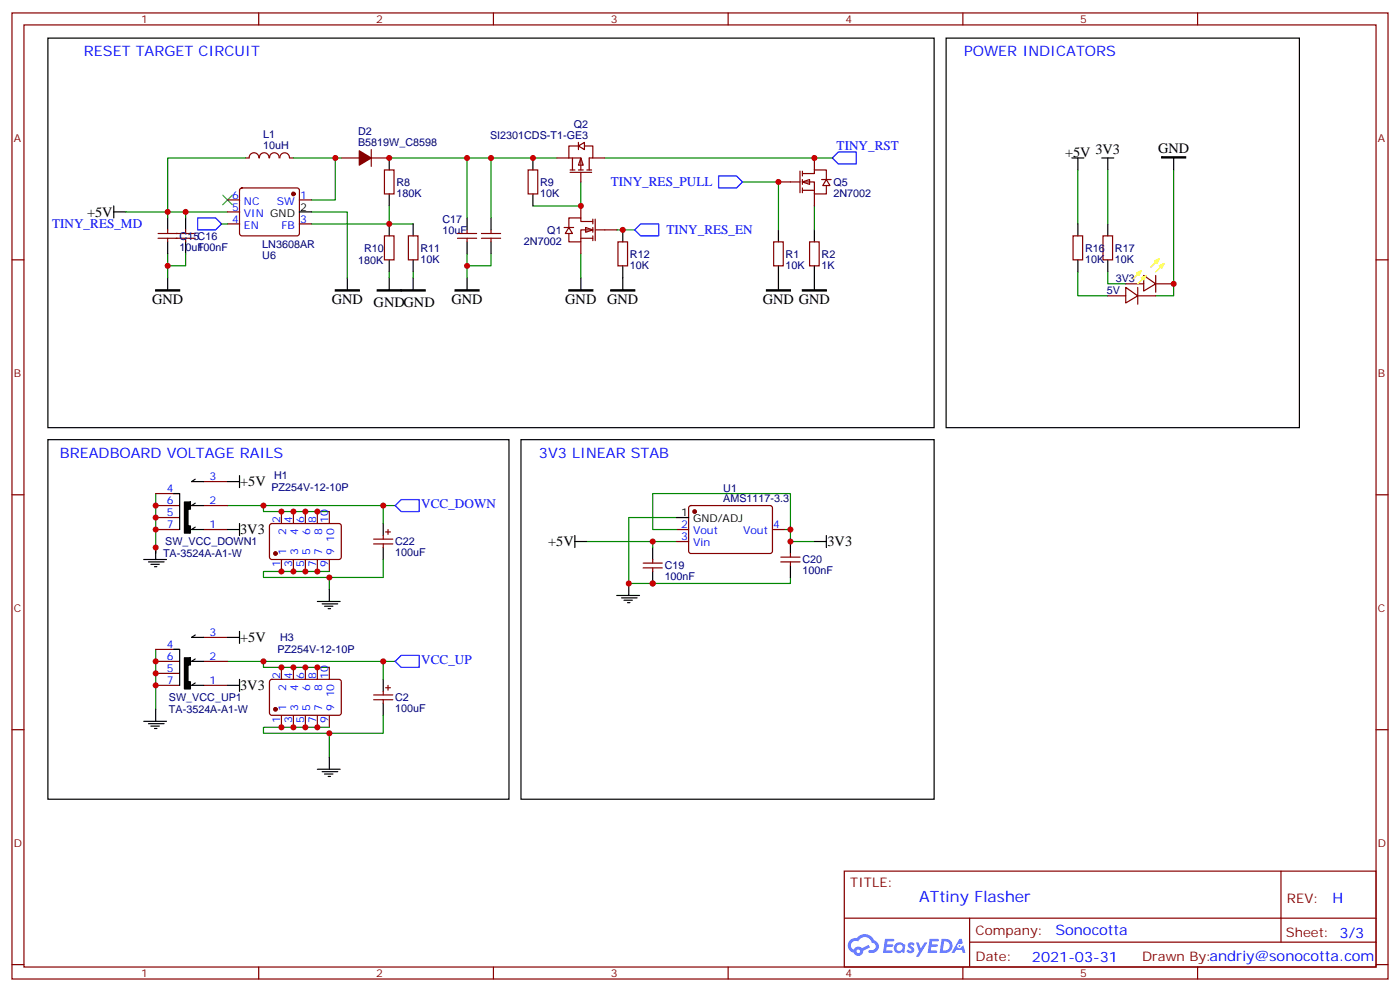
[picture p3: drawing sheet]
<svg xmlns="http://www.w3.org/2000/svg" width="412mm" height="292mm" viewBox="0 0 412 292" stroke-linecap="round" stroke-linejoin="round" font-family="sans-serif">
<g fill="none" stroke="#870000" stroke-width=".35">
<path d="M3.5 3.8h405.4v284.3h-405.4zM7.1 7.3h398.2v277.3h-398.2zM76.2 3.8v3.5M145.3 3.8v3.5M214.5 3.8v3.5M283.6 3.8v3.5M352.8 3.8v3.5M3.5 76.5h3.6M405.3 76.5h3.6M3.5 145.6h3.6M405.3 145.6h3.6M3.5 214.8h3.6"/>
<path d="M405.3 214.8h3.6M248.7 256.4h156.6v28.2h-156.6zM377.3 256.4v20.9M248.7 270.2h156.5M285.6 277.3h119.6M285.6 270.2v14.2M3.5 283.9h3.6M76.2 284.6v3.5M145.3 284.6v3.5M214.5 284.6v3.5M283.6 284.6v3.5M352.8 284.6v3.5"/>
<path d="M405.3 283.9h3.6"/>
</g>
<g fill="#5487ff">
<path d="M267.7 277.6a1.22 1.22 0 0 1 1.7 .2l-.4 .6a.47 .47 0 0 0-.3-.4 .47 .47 0 0 0-.5 .2l.1 .2a1.14 1.14 0 0 1 .8 1.8 1.14 1.14 0 0 1-1.9 0l-.2-.2 .5-.6 .7 .5a.29 .29 0 0 0 .3-.3 .29 .29 0 0 0-.2-.3 1.04 1.04 0 0 1-.6-1.7z"/>
<path d="M260.7 276.3h2.4l.3 .2-.2 .5-1.8 .1-.1 .8h1.5l.3 .4-.3 .4h-1.6l-.2 1.1h1.7l.2 .3-.2 .3-2.6 .1z"/>
<path d="M273.8 276.3h2.4l.3 .2-.1 .5-1.8 .1-.2 .8h1.6l.3 .4-.4 .4h-1.6l-.1 1.1h1.7l.2 .3-.2 .3-2.6 .1z"/>
<path d="M282.6 276.3h.7l.3 1.3-.6 .3a.69 .69 0 0 0-1 .3 .69 .69 0 0 0 .4 .9 .69 .69 0 0 0 .9-.6l.5-.2 .6 2.2h-.8l-.2-.9h-1.8l-.5 .9h-.8z"/>
<path d="M269.8 277.4h.8l.6 1.8 1.1-1.8h.9l-2.6 4.2h-.8l.9-1.5z"/>
<path d="M277.4 276.3l-.6 4.2h1.3a2.11 2.11 0 0 0 2.5-2.1 2.11 2.11 0 0 0-2.5-2.1zM278.1 277.1a1.39 1.39 0 0 1 1.7 1.4 1.39 1.39 0 0 1-1.8 1.3h-.3z"/>
<path d="M263.7 277.9a1.54 1.54 0 0 0-.1 2.2 1.54 1.54 0 0 0 2.2 .1l.6 .3 .3-2.3-.2-.3h-.4a1.49 1.49 0 0 0-2.4 0zM264 278.9a.94 .94 0 0 1 1.8 0 .94 .94 0 0 1-1.8 0z"/>
<path d="M250.4 276.7a2.18 2.18 0 0 0 1.1 3.7 1.44 1.44 0 0 0 1.6 .9 1.44 1.44 0 0 0 1.2-1.4l2-1.1-.5-.7-1.9 1a1.47 1.47 0 0 0-2.4 .4 1.39 1.39 0 0 1-.7-1.9 1.39 1.39 0 0 1 2-.5 2.12 2.12 0 0 1 2.2-1.3 2.12 2.12 0 0 1 1.9 1.7 1.14 1.14 0 0 1 1.1 1.4 1.14 1.14 0 0 1-1.7 .7 .43 .43 0 0 0-.5 .4 .43 .43 0 0 0 .4 .5 1.98 1.98 0 0 0 2.5-1.2 1.98 1.98 0 0 0-1.2-2.6 3.1 3.1 0 0 0-5.3-.6l-.9 .1zM252.3 280a.55 .55 0 0 1 1.1 0 .55 .55 0 0 1-1.1 0z"/>
<circle cx="282.6" cy="278.4" r=".26"/>
</g>
<g fill="none" stroke="#008700" stroke-width=".35">
<path d="M72.3 46.5h-22.9v17.6M86.4 46.5h12.4v12.3h-7.1M98.8 46.5h1.7M114.7 46.5h22.9v17.6M137.6 46.5h26.4M144.6 46.5v17.6M171.1 53.6v7h-14.1M178.2 46.5h67M218.7 53.6h10.6v14.1M317.5 50v15.9M326.3 50v15.9M345.7 50v37.1h-5.3"/>
<path d="M37 62.4h30M49.4 74.7v7.1M54.7 74.7v3.5h-5.3M54.7 62.4v1.7M91.7 62.4h10.6v19.4M114.7 60.6v5.3h-23M114.7 65.9h7M137.6 74.7v7.1M144.6 74.7v3.5h-7M171.1 74.7v7.1M181.7 67.7h5.3M239.9 60.6v7.1"/>
<path d="M114.7 80v1.8M121.7 80v1.8M317.5 80v7.1h8.8M326.3 80v3.5h5.3M172.9 159.4h26.4M192.3 159.4v1.7M199.3 152.3h-14.1v19.4h47.6v-1.7M231.1 155.9h1.7v3.5h7.1"/>
</g>
<g fill="none" stroke="#000" stroke-width=".35">
<path d="M114.7 46.5v3.5M114.7 57.1v3.5M157 46.5v3.5M157 57.1v3.5M315.7 46.5h3.6M317.5 46.5v3.5M324.6 46.5h3.5M326.3 46.5v3.5M345.7 46.5v3.5M33.5 62.4h3.5M33.5 60.6v3.5M49.4 64.1v3.6"/>
<path d="M49.4 71.2v3.5M54.7 64.1v3.6M54.7 71.2v3.5M114.7 65.9v3.5M114.7 76.5v3.5M121.7 65.9v3.5M121.7 76.5v3.5M137.6 64.1v3.6M137.6 71.2v3.5M144.6 64.1v3.6M144.6 71.2v3.5M183.4 67.7v3.5"/>
<path d="M183.4 78.2v7.1M229.3 67.7v3.5M229.3 78.2v7.1M239.9 67.7v3.5M239.9 78.2v7.1M317.5 65.9v3.5M317.5 76.5v3.5M326.3 65.9v3.5M326.3 76.5v3.5M49.4 81.8v3.5M102.3 81.8v3.5M114.7 81.8v3.5"/>
<path d="M121.7 81.8v3.5M137.6 81.8v3.5M171.1 81.8v3.5M169.3 159.4h3.6M169.3 157.6v3.5M232.8 159.4v3.5M239.9 159.4h3.5M243.4 157.6v3.5M181.7 175.3h6.7M183.1 176h4.6M183.8 176.7h2.5M184.9 177.4h.7"/>
<path d="M185.2 171.7v3.6M192.3 161.1v3.6M192.3 168.2v3.5M232.8 166.4v3.6"/>
</g>
<path d="M342.2 46.1h7v.4h-7zM45.9 85.3h7v.4h-7zM98.8 85.3h7v.4h-7zM111.1 85.3h7.1v.4h-7.1zM118.2 85.3h7v.4h-7zM134.1 85.3h7v.4h-7zM167.6 85.3h7v.4h-7zM179.9 85.3h7.1v.4h-7.1zM225.8 85.3h7v.4h-7zM236.4 85.3h7v.4h-7z" fill="#000" stroke="#000" stroke-width=".35"/>
<path d="M65.6 57.4l2.8 2.9M68.4 57.4l-2.8 2.9" fill="none" stroke="#3c3" stroke-width=".35"/>
<g fill="none" stroke="#870000" stroke-width=".35">
<path d="M72.3 46.5h1.1M73.4 46.5a1.41 1.41 0 0 1 1.4-1.5 1.41 1.41 0 0 1 1.4 1.5M76.4 46.5a1.41 1.41 0 0 1 1.4-1.5 1.41 1.41 0 0 1 1.4 1.5M79.4 46.5a1.41 1.41 0 0 1 1.4-1.5 1.41 1.41 0 0 1 1.4 1.5M82.4 46.5a1.41 1.41 0 0 1 1.5-1.5 1.41 1.41 0 0 1 1.4 1.5M85.4 46.5h1M100.5 46.5h5.3M109.4 44v5M109.4 46.5h5.3M113.2 50h2.9v7.1h-2.9zM155.6 50h2.8v7.1h-2.8zM46.6 70.1h10.9"/>
<path d="M46.6 68.7h10.9M49.4 67.7v1M49.4 70.1v1.1M54.7 67.7v1M54.7 70.1v1.1M113.2 69.4h2.9v7.1h-2.9zM120.3 69.4h2.8v7.1h-2.8zM134.8 70.1h5.6M134.8 68.7h5.6M137.6 67.7v1M137.6 70.1v1.1M141.8 70.1h5.7"/>
<path d="M141.8 68.7h5.7M144.6 67.7v1M144.6 70.1v1.1M182 71.2h2.9v7h-2.9zM227.9 71.2h2.8v7h-2.8zM238.5 71.2h2.8v7h-2.8zM316.1 69.4h2.8v7.1h-2.8zM324.9 69.4h2.8v7.1h-2.8zM326.3 87.1h5.3M331.6 84.6l3.5 2.5-3.5 2.1zM331.6 83.5h5.3M335.1 87.1h5.3"/>
<path d="M335.1 84.6v4.9M336.9 81.1l3.5 2.4-3.5 2.2zM340.4 83.5h5.3M340.4 81.1v4.9M189.4 167.1h5.7M189.4 165.7h5.7M192.3 164.7v1M192.3 167.1v1.1M230 165.4h5.7M230 164h5.7M232.8 162.9v1.1M232.8 165.4v1"/>
</g>
<path d="M105.8 44.4l3.6 2.1-3.6 2.1z" fill="#870000" stroke="#870000" stroke-width=".35"/>
<path d="M211.7 51.8h5.3l1.7 1.8-1.7 1.7h-5.3zM245.2 46.5l1.7-1.8h5.3v3.6h-5.3zM58.2 64.1h5.3l1.8 1.8-1.8 1.8h-5.3zM188.7 65.9h5.3v3.5h-5.3l-1.7-1.7z" fill="none" stroke="#00f" stroke-width=".35"/>
<path d="M336.2 79.7l-2.5 2.4M340.1 76.8l1.4-.7-.7 1.4zM341.5 78.2l1.4-.7-.7 1.5zM341.5 76.1l-2.5 2.5M342.9 77.5l-2.5 2.5M334.8 80.4l1.4-.7-.7 1.4zM336.2 81.8l1.4-.7-.7 1.4zM337.6 81.1l-2.5 2.4" fill="none" stroke="#ff0" stroke-width=".35"/>
<g fill="#fff" stroke="#870000" stroke-width=".35">
<path d="M172.5 67l2.1 .7-2.1 .7z"/>
<path d="M167.6 67l1 1.7h-2.1z"/>
</g>
<path d="M166.2 67h2.8M171.1 70.1h3.5M171.1 60.6v3.5M171.1 71.2v3.5M174.6 65.2h-3.5v-1.1h-3.5v2.9M174.6 67.7h-3.5v3.5h-3.5v-2.5M174.6 64.5v1.4M174.6 67v1.4M174.6 69.4v1.4M175.3 64.5v6.3M175.3 67.7h6.4" fill="none" stroke="#870000" stroke-width=".35"/>
<g fill="#fff" stroke="#870000" stroke-width=".35">
<path d="M236.4 53.6l2.1-.8v1.5z"/>
<path d="M243.4 52.8l1.1 1.8h-2.1z"/>
</g>
<path d="M229.3 53.6h6.4M235.7 50.4v6.3M236.4 51.1h3.5v-1.1h3.5v2.8M236.4 53.6h3.5v3.5h3.5v-2.5M236.4 56h3.5M236.4 50.4v1.4M236.4 52.8v1.5M236.4 55.3v1.4M239.9 46.5v3.5M239.9 57.1v3.5M242 52.8h2.8" fill="none" stroke="#870000" stroke-width=".35"/>
<path d="M171.1 46.5l.7 2.1h-1.4z" fill="#fff" stroke="#870000" stroke-width=".35"/>
<g fill="none" stroke="#870000" stroke-width=".35">
<path d="M67 58.8h3.6M70.8 55.5l.5-.2h16.2l.5 .2 .2 .5v12.7l-.2 .5-.5 .2h-16.2l-.5-.2-.2-.5v-12.7zM88.2 58.8h3.5M164 46.5h3.6M167.6 46.5h3.5v3.5M167.9 50.7h6.4M167.9 50h1.4M168.6 46.5v3.5M170.4 43l1.8-1.1v2.1zM170.4 43h-2.8v3.5M170.4 41.9v2.1M170.4 50h1.4"/>
<path d="M171.1 50.7v2.9M172.2 43h2.4v3.5h-1v3.5M172.9 50h1.4M174.6 46.5h3.6M67 65.9h3.6M67 62.4h3.6M88.2 65.9h3.5M45.9 155.9h7M45.9 148.8h7M45.9 145.3h7M45.9 152.3h7M60 155.9h7"/>
<path d="M60 148.8h7M60 141.7h7M79.6 154.3l.5-.2h20l.4 .7v9.4l-.7 .5-20-.1-.4-.6v-9.2zM82.9 150.6v3.5M86.4 150.6v3.5M90 150.6v3.5M93.5 150.6v3.5M97 150.6v3.5M110.1 158.7h5.6M112.9 157.6v1.1M113.6 156.6h1.4M114.3 155.9v1.4"/>
<path d="M199.3 155.9h3.5M199.3 159.4h3.5M203.1 149l.5-.2 23.5 .1 .4 .6v13l-.7 .4-23.5-.1-.5-.6v-12.7zM227.5 155.9h3.6M82.9 164.7v3.5M86.4 164.7v3.5M90 164.7v3.5M93.5 164.7v3.5M97 164.7v3.5M110.1 160.1h5.6M112.9 160.1v1M45.9 194.7h7"/>
<path d="M45.9 191.1h7M45.9 198.2h7M60 194.7h7M60 187.6h7M82.9 196.4v3.6M86.4 196.4v3.6M90 196.4v3.6M93.5 196.4v3.6M97 196.4v3.6M45.9 201.7h7M60 201.7h7M79.6 200.2l.5-.2h20l.4 .7v9.4l-.7 .4h-20l-.4-.7v-9.1z"/>
<path d="M82.9 210.5v3.6M86.4 210.5v3.6M90 210.5v3.6M93.5 210.5v3.6M97 210.5v3.6M110.1 204.5h5.6M110.1 206h5.6M112.9 203.5v1M112.9 206v1M113.6 202.4h1.4M114.3 201.7v1.4"/>
</g>
<g fill="#870000" stroke="#870000" stroke-width=".35">
<circle cx="204.6" cy="150.6" r=".53"/>
<circle cx="81.1" cy="208.8" r=".53"/>
<circle cx="81.1" cy="162.9" r=".53"/>
<circle cx="86.4" cy="57.1" r=".53"/>
</g>
<g fill="none" stroke="#000" stroke-width=".35">
<path d="M14.1 11.2h261.1v114.7h-261.1zM278.7 11.2h104.1v114.7h-104.1zM88.2 62.4h3.5M14.1 129.4h135.8v105.8h-135.8zM70.6 140v3.5M153.5 129.4h121.7v105.8h-121.7zM51.2 145.3h1.7v10.6M57.5 141l-1.1 .7h3.6M57.5 148.1l-1.1 .7h3.6M57.5 155.2l-1.1 .7h3.6M67 141.7h3.6M67 155.9h3.6"/>
<path d="M70.6 154.1v3.5M112.9 154.1v3.5M199.3 152.3h3.5M42.3 164.7h6.7M43.7 165.4h4.6M44.4 166.1h2.5M45.5 166.8h.7M45.9 161.1v3.6M93.5 177h6.7M94.9 177.7h4.6M95.6 178.4h2.5M96.7 179.1h.7"/>
<path d="M97 173.5v3.5M112.9 161.1v3.6M51.2 191.1h1.7v10.6M57.5 186.9l-1.1 .7h3.6M57.5 194l-1.1 .7h3.6M67 187.6h3.6M70.6 185.8v3.6M70.6 200v3.5M112.9 200v3.5M42.3 212.3h6.7M43.7 213h4.6M44.4 213.7h2.5"/>
<path d="M45.5 214.4h.7M45.9 208.8v3.5M57.5 201l-1.1 .7h3.6M67 201.7h3.6M112.9 207v3.5M93.5 226.4h6.7M94.9 227.1h4.6M95.6 227.8h2.5M96.7 228.5h.7M97 222.9v3.5"/>
</g>
<g fill="none" stroke="#008700" stroke-width=".35">
<path d="M65.3 65.9h1.7M45.9 145.3v17.6M67 148.8h45.9M77.6 148.8v1.8h19.4M116.4 148.8h-3.5v5.3M199.3 155.9h-7v-10.6h40.5v10.6M97 168.2h-19.4v1.8h19.4v3.5M112.9 164.7v5.3h-15.9M45.9 191.1v17.7M67 194.7h45.9M77.6 194.7v1.7h19.4M116.4 194.7h-3.5v5.3"/>
<path d="M97 214.1h-19.4v1.7h19.4v7.1M112.9 210.5v5.3h-15.9"/>
</g>
<path d="M54.3 147.7h1.8v2.2h-.7v4.9h.7v2.1h-1.8zM54.3 193.6h1.8v2.1h-.7v5h.7v2.1h-1.8z" fill="#000" stroke="#000" stroke-width=".35"/>
<path d="M116.4 148.8l1.8-1.8h5.3v3.6h-5.3zM116.4 194.7l1.8-1.8h5.3v3.5h-5.3z" fill="none" stroke="#00f" stroke-width=".35"/>
<g fill="#c00">
<circle cx="49.4" cy="62.4" r=".88"/>
<circle cx="98.8" cy="46.5" r=".88"/>
<circle cx="114.7" cy="65.9" r=".88"/>
<circle cx="114.7" cy="46.5" r=".88"/>
<circle cx="137.6" cy="46.5" r=".88"/>
<circle cx="157" cy="46.5" r=".88"/>
<circle cx="183.4" cy="67.7" r=".88"/>
<circle cx="54.7" cy="62.4" r=".88"/>
<circle cx="49.4" cy="78.2" r=".88"/>
<circle cx="137.6" cy="78.2" r=".88"/>
<circle cx="144.6" cy="46.5" r=".88"/>
<circle cx="192.3" cy="159.4" r=".88"/>
<circle cx="232.8" cy="159.4" r=".88"/>
<circle cx="345.7" cy="83.5" r=".88"/>
<circle cx="171.1" cy="60.6" r=".88"/>
<circle cx="239.9" cy="46.5" r=".88"/>
<circle cx="229.3" cy="53.6" r=".88"/>
<circle cx="192.3" cy="171.7" r=".88"/>
<circle cx="185.2" cy="171.7" r=".88"/>
<circle cx="45.9" cy="161.1" r=".88"/>
<circle cx="45.9" cy="148.8" r=".88"/>
<circle cx="45.9" cy="152.3" r=".88"/>
<circle cx="45.9" cy="155.9" r=".88"/>
<circle cx="45.9" cy="194.7" r=".88"/>
<circle cx="45.9" cy="198.2" r=".88"/>
<circle cx="45.9" cy="201.7" r=".88"/>
<circle cx="77.6" cy="194.7" r=".88"/>
<circle cx="112.9" cy="194.7" r=".88"/>
<circle cx="77.6" cy="148.8" r=".88"/>
<circle cx="112.9" cy="148.8" r=".88"/>
<circle cx="82.9" cy="150.6" r=".88"/>
<circle cx="86.4" cy="150.6" r=".88"/>
<circle cx="90" cy="150.6" r=".88"/>
<circle cx="93.5" cy="150.6" r=".88"/>
<circle cx="93.5" cy="168.2" r=".88"/>
<circle cx="90" cy="168.2" r=".88"/>
<circle cx="86.4" cy="168.2" r=".88"/>
<circle cx="82.9" cy="168.2" r=".88"/>
<circle cx="82.9" cy="196.4" r=".88"/>
<circle cx="86.4" cy="196.4" r=".88"/>
<circle cx="90" cy="196.4" r=".88"/>
<circle cx="93.5" cy="196.4" r=".88"/>
<circle cx="93.5" cy="214.1" r=".88"/>
<circle cx="90" cy="214.1" r=".88"/>
<circle cx="86.4" cy="214.1" r=".88"/>
<circle cx="82.9" cy="214.1" r=".88"/>
<circle cx="97" cy="170" r=".88"/>
<circle cx="97" cy="215.8" r=".88"/>
<circle cx="232.8" cy="155.9" r=".88"/>
</g>
<text font-size="4.6" fill="#00f" x="270.8" y="265.4">ATtiny Flasher</text>
<g font-size="4.2" fill="#00f">
<text x="24.7" y="16.5">RESET TARGET CIRCUIT</text>
<text x="284" y="16.5">POWER INDICATORS</text>
<text x="17.6" y="134.7">BREADBOARD VOLTAGE RAILS</text>
<text x="158.7" y="134.7">3V3 LINEAR STAB</text>
<text x="392.5" y="265.7">H</text>
<text x="310.9" y="275.2">Sonocotta</text>
<text x="304" y="283">2021-03-31</text>
</g>
<g font-size="4.2">
<text x="313.7" y="46.1">+5V 3V3</text>
<text x="341.1" y="45">GND</text>
<text x="25.6" y="63.8">+5V</text>
<text x="44.8" y="89.5">GND</text>
<text x="97.7" y="89.5">GND</text>
<text x="133" y="89.5">GND</text>
<text x="166.5" y="89.5">GND</text>
<text x="178.9" y="89.5">GND</text>
<text x="224.7" y="89.5">GND GND</text>
<text x="110.1" y="90.2">GNDGND</text>
<text x="70.7" y="143.1">+5V</text>
<text x="70.7" y="157.2">3V3</text>
<text x="161.5" y="160.8">+5V</text>
<text x="243.7" y="160.8">3V3</text>
<text x="70.7" y="189">+5V</text>
<text x="70.7" y="203.1">3V3</text>
</g>
<g font-size="3.9" fill="#00f">
<text x="246.5" y="44.3">TINY_RST</text>
<text x="179.9" y="54.8">TINY_RES_PULL</text>
<text x="15.4" y="67.1">TINY_RES_MD</text>
<text x="196.3" y="68.9">TINY_RES_EN</text>
<text x="124.1" y="149.5">VCC_DOWN</text>
<text x="124.1" y="195.4">VCC_UP</text>
</g>
<g font-size="3.9" fill="#800">
<text x="250.5" y="261">TITLE:</text>
<text x="379.1" y="265.7">REV:</text>
<text x="287.4" y="275.2">Company:</text>
<text x="378.7" y="275.8">Sheet: 3/3</text>
<text x="287.4" y="282.9">Date:</text>
<text x="336.4" y="282.9">Drawn By:andriy@sonocotta.com</text>
</g>
<g font-size="3.2" fill="#800">
<text x="41.6" y="6.8">1</text>
<text x="110.8" y="6.8">2</text>
<text x="179.9" y="6.8">3</text>
<text x="249.1" y="6.8">4</text>
<text x="318.2" y="6.8">5</text>
<text x="4.1" y="41.9">A</text>
<text x="405.9" y="41.9">A</text>
<text x="4.1" y="111.1">B</text>
<text x="405.9" y="111.1">B</text>
<text x="4.1" y="180.2">C</text>
<text x="405.9" y="180.2">C</text>
<text x="4.1" y="249.3">D</text>
<text x="405.9" y="249.3">D</text>
<text x="41.6" y="287.6">1</text>
<text x="110.8" y="287.6">2</text>
<text x="179.9" y="287.6">3</text>
<text x="249.1" y="287.6">4</text>
<text x="318.2" y="287.6">5</text>
</g>
<g font-size="3.2" fill="#000080">
<text x="77.5" y="40.7">L1</text>
<text x="105.5" y="39.8">D2</text>
<text x="144.4" y="40.9">SI2301CDS-T1-GE3</text>
<text x="169.1" y="37.6">Q2</text>
<text x="77.5" y="43.9">10uH</text>
<text x="105.5" y="43">B5819W_C8598</text>
<text x="116.8" y="57.9">180K</text>
<text x="116.8" y="54.7">R8</text>
<text x="159.1" y="57.9">10K</text>
<text x="159.1" y="54.7">R9</text>
<text x="245.5" y="58">2N7002</text>
<text x="245.5" y="54.7">Q5</text>
<text x="130.3" y="65.6">C17</text>
<text x="52.9" y="70.6">C15C16</text>
<text x="130.3" y="68.8">10uF</text>
<text x="161.2" y="68.8">Q1</text>
<text x="52.9" y="73.8">10uF</text>
<text x="58.2" y="73.8">100nF</text>
<text x="77.3" y="73">LN3608AR</text>
<text x="77.3" y="76.2">U6</text>
<text x="105.5" y="77.6">180K</text>
<text x="107.3" y="74.1">R10</text>
<text x="123.8" y="77.3">10K</text>
<text x="123.8" y="74.1">R11</text>
<text x="154.3" y="72.1">2N7002</text>
<text x="185.6" y="75.9">R12</text>
<text x="231.4" y="75.9">R1</text>
<text x="242" y="75.8">R2</text>
<text x="319.6" y="77.3">10K</text>
<text x="319.6" y="74.1">R16</text>
<text x="328.4" y="77.3">10K</text>
<text x="328.4" y="74.1">R17</text>
<text x="185.6" y="79.1">10K</text>
<text x="231.4" y="79.1">10K</text>
<text x="242" y="79.1">1K</text>
<text x="328.7" y="82.9">3V3</text>
<text x="326" y="86.5">5V</text>
<text x="80.7" y="141.1">H1</text>
<text x="79.9" y="144.6">PZ254V-12-10P</text>
<text x="213.1" y="147.6">AMS1117-3.3</text>
<text x="213.1" y="144.7">U1</text>
<text x="48.7" y="160.5">SW_VCC_DOWN1</text>
<text x="116.4" y="160.5">C22</text>
<text x="48" y="164">TA-3524A-A1-W</text>
<text x="116.4" y="163.7">100uF</text>
<text x="195.8" y="167.5">C19</text>
<text x="236.4" y="165.8">C20</text>
<text x="195.8" y="170.8">100nF</text>
<text x="236.4" y="169">100nF</text>
<text x="82.5" y="188.7">H3</text>
<text x="81.7" y="192.2">PZ254V-12-10P</text>
<text x="49.8" y="206.3">SW_VCC_UP1</text>
<text x="49.8" y="209.8">TA-3524A-A1-W</text>
<text x="116.4" y="209.6">100uF</text>
<text x="116.4" y="206.4">C2</text>
</g>
<g font-size="3.2" fill="#00f">
<text x="68.4" y="58.5">6</text>
<text x="88.4" y="58.5">1</text>
<text x="68.4" y="65.5">4</text>
<text x="68.4" y="62">5</text>
<text x="71.9" y="63.8">VIN GND</text>
<text x="71.9" y="60.3">NC</text>
<text x="81.6" y="60.3">SW</text>
<text x="88.4" y="65.5">3</text>
<text x="71.9" y="67.3">EN</text>
<text x="82.9" y="67.3">FB</text>
<text x="61.7" y="141.4">3</text>
<text x="49.1" y="144.9">4</text>
<text x="49.1" y="148.4">6</text>
<text x="61.7" y="148.4">2</text>
<text x="49.1" y="155.5">7</text>
<text x="49.1" y="152">5</text>
<text x="61.7" y="155.5">1</text>
<text x="82.5" y="153.9" transform="rotate(-90 82.5 153.9)">2</text>
<text x="86.1" y="153.9" transform="rotate(-90 86.1 153.9)">4</text>
<text x="89.6" y="153.9" transform="rotate(-90 89.6 153.9)">6</text>
<text x="93.1" y="153.9" transform="rotate(-90 93.1 153.9)">8</text>
<text x="96.7" y="153.9" transform="rotate(-90 96.7 153.9)">10</text>
<text x="200.7" y="155.5">2</text>
<text x="227.7" y="155.5">4</text>
<text x="84.3" y="157.4" transform="rotate(-90 84.3 157.4)">2</text>
<text x="87.8" y="157.4" transform="rotate(-90 87.8 157.4)">4</text>
<text x="91.4" y="157.4" transform="rotate(-90 91.4 157.4)">6</text>
<text x="94.9" y="157.4" transform="rotate(-90 94.9 157.4)">8</text>
<text x="98.4" y="159.4" transform="rotate(-90 98.4 159.4)">10</text>
<text x="200.7" y="159">3</text>
<text x="204.2" y="157.3">Vout</text>
<text x="204.2" y="160.8">Vin</text>
<text x="218.9" y="157.3">Vout</text>
<text x="82.5" y="166.9" transform="rotate(-90 82.5 166.9)">1</text>
<text x="84.3" y="163.4" transform="rotate(-90 84.3 163.4)">1</text>
<text x="86.1" y="166.9" transform="rotate(-90 86.1 166.9)">3</text>
<text x="87.8" y="163.4" transform="rotate(-90 87.8 163.4)">3</text>
<text x="89.6" y="166.9" transform="rotate(-90 89.6 166.9)">5</text>
<text x="91.4" y="163.4" transform="rotate(-90 91.4 163.4)">5</text>
<text x="93.1" y="166.9" transform="rotate(-90 93.1 166.9)">7</text>
<text x="94.9" y="163.4" transform="rotate(-90 94.9 163.4)">7</text>
<text x="96.7" y="166.9" transform="rotate(-90 96.7 166.9)">9</text>
<text x="98.4" y="163.4" transform="rotate(-90 98.4 163.4)">9</text>
<text x="49.1" y="190.8">4</text>
<text x="61.7" y="187.3">3</text>
<text x="49.1" y="197.8">5</text>
<text x="49.1" y="194.3">6</text>
<text x="61.7" y="194.3">2</text>
<text x="49.1" y="201.4">7</text>
<text x="61.7" y="201.4">1</text>
<text x="82.5" y="199.8" transform="rotate(-90 82.5 199.8)">2</text>
<text x="84.3" y="203.3" transform="rotate(-90 84.3 203.3)">2</text>
<text x="86.1" y="199.8" transform="rotate(-90 86.1 199.8)">4</text>
<text x="87.8" y="203.3" transform="rotate(-90 87.8 203.3)">4</text>
<text x="89.6" y="199.8" transform="rotate(-90 89.6 199.8)">6</text>
<text x="91.4" y="203.3" transform="rotate(-90 91.4 203.3)">6</text>
<text x="93.1" y="199.8" transform="rotate(-90 93.1 199.8)">8</text>
<text x="94.9" y="203.3" transform="rotate(-90 94.9 203.3)">8</text>
<text x="96.7" y="199.8" transform="rotate(-90 96.7 199.8)">10</text>
<text x="84.3" y="209.2" transform="rotate(-90 84.3 209.2)">1</text>
<text x="87.8" y="209.2" transform="rotate(-90 87.8 209.2)">3</text>
<text x="91.4" y="209.2" transform="rotate(-90 91.4 209.2)">5</text>
<text x="94.9" y="209.2" transform="rotate(-90 94.9 209.2)">7</text>
<text x="98.4" y="209.2" transform="rotate(-90 98.4 209.2)">9</text>
<text x="98.4" y="205.3" transform="rotate(-90 98.4 205.3)">10</text>
<text x="82.5" y="212.7" transform="rotate(-90 82.5 212.7)">1</text>
<text x="86.1" y="212.7" transform="rotate(-90 86.1 212.7)">3</text>
<text x="89.6" y="212.7" transform="rotate(-90 89.6 212.7)">5</text>
<text x="93.1" y="212.7" transform="rotate(-90 93.1 212.7)">7</text>
<text x="96.7" y="212.7" transform="rotate(-90 96.7 212.7)">9</text>
</g>
<g font-size="3.2">
<text x="88.4" y="62">2</text>
<text x="200.7" y="152">1</text>
<text x="204.2" y="153.7">GND/ADJ</text>
</g>
</svg>
